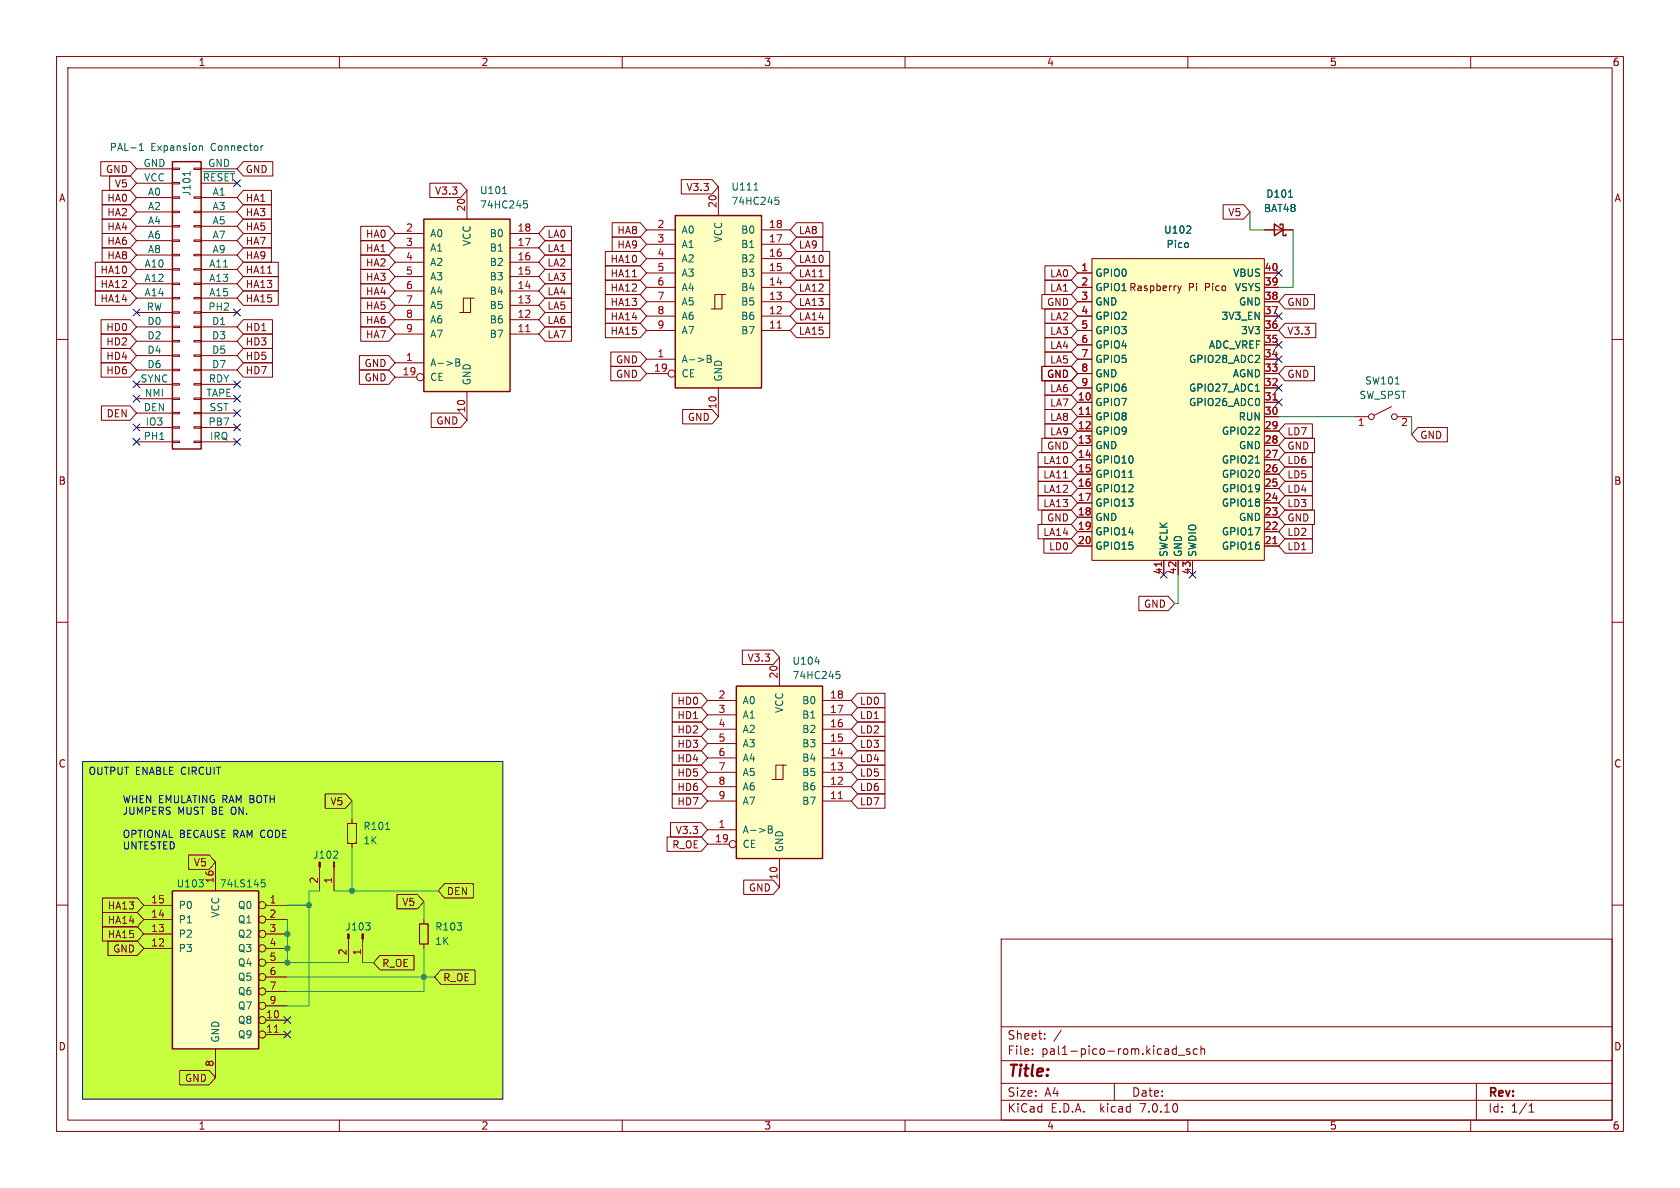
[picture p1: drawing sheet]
<svg xmlns="http://www.w3.org/2000/svg" width="297mm" height="210mm" viewBox="0 0 297 210" stroke-linecap="round" stroke-linejoin="round" font-family="sans-serif">
<g fill="none" stroke="#840000" stroke-width=".18">
<path d="M10 10h277v190h-277zM12 12h273v186h-273zM60 10v2M110 10v2M160 10v2M210 10v2M260 10v2M17.8 28.6h5.2l1.1 1.2-1.1 1.3h-5.2zM18.1 36.2h4.9l1.1 1.3-1.1 1.2h-4.9zM18.1 33.7h4.9l1.1 1.2-1.1 1.3h-4.9zM18.1 38.7h4.9l1.1 1.3-1.1 1.3h-4.9zM19.4 31.1h3.6l1.1 1.3-1.1 1.3h-3.6z"/>
<path d="M24.1 29.8h6.4M24.1 32.4h6.4M24.1 34.9h6.4M24.1 37.5h6.4M30.5 39.9h1.2v.2h-1.2zM30.5 37.3h1.2v.3h-1.2zM30.5 34.8h1.2v.3h-1.2zM30.5 32.3h1.2v.2h-1.2zM30.5 29.7h1.2v.3h-1.2zM34.3 39.9h1.3v.2h-1.3zM34.3 37.3h1.3v.3h-1.3zM34.3 34.8h1.3v.3h-1.3z"/>
<path d="M34.3 29.7h1.3v.3h-1.3zM35.6 29.8h6.3M35.6 32.4h6.3M35.6 34.9h6.3M35.6 37.5h6.3M43 38.7h5v2.6h-5l-1.1-1.3zM43 36.2h5v2.5h-5l-1.1-1.2zM43 33.7h5v2.5h-5l-1.1-1.3zM43 28.6h5.2v2.5h-5.2l-1.1-1.3zM76 32.4h5.4l1.1 1.3-1.1 1.2h-5.4zM82.5 33.7v5M108.2 39.4h5l1.1 1.2-1.1 1.3h-5z"/>
<path d="M120.4 31.7h5.5l1.1 1.3-1.1 1.3h-5.5zM127 33v5.1M140.8 39.4h4.7v2.5h-4.7l-1.1-1.3zM216.2 36.2h3.7l1.1 1.3-1.1 1.2h-3.7zM10 60h2M16.8 51.4h6.2l1.1 1.3-1.1 1.3h-6.2zM16.8 46.4h6.2l1.1 1.2-1.1 1.3h-6.2zM16.8 48.9h6.2l1.1 1.3-1.1 1.2h-6.2zM17.9 56.5h5.1l1.1 1.3-1.1 1.3h-5.1zM17.9 59.1h5.1l1.1 1.2-1.1 1.3h-5.1zM18.1 43.8h4.9l1.1 1.3-1.1 1.3h-4.9zM18.1 41.3h4.9l1.1 1.2-1.1 1.3h-4.9z"/>
<path d="M24.1 40h6.4M24.1 42.5h6.4M24.1 45.1h6.4M24.1 47.6h6.4M24.1 50.2h6.4M24.1 52.7h6.4M24.1 55.2h6.4M24.1 57.8h6.4M30.5 57.7h1.2v.2h-1.2zM30.5 55.1h1.2v.3h-1.2zM30.5 52.6h1.2v.2h-1.2zM30.5 50h1.2v.3h-1.2z"/>
<path d="M30.5 47.5h1.2v.3h-1.2zM30.5 45h1.2v.2h-1.2zM30.5 42.4h1.2v.3h-1.2zM34.3 57.7h1.3v.2h-1.3zM34.3 55.1h1.3v.3h-1.3zM34.3 52.6h1.3v.2h-1.3zM34.3 50h1.3v.3h-1.3zM34.3 47.5h1.3v.3h-1.3zM34.3 45h1.3v.2h-1.3zM34.3 42.4h1.3v.3h-1.3zM35.6 40h6.3M35.6 42.5h6.3"/>
<path d="M35.6 45.1h6.3M35.6 47.6h6.3M35.6 50.2h6.3M35.6 52.7h6.3M35.6 55.2h6.3M35.6 57.8h6.3M43 51.4h6.2v2.6h-6.2l-1.1-1.3zM43 46.4h6.2v2.5h-6.2l-1.1-1.3zM43 43.8h5v2.6h-5l-1.1-1.3zM43 41.3h5v2.5h-5l-1.1-1.3zM43 48.9h6.2v2.5h-6.2l-1.1-1.2zM43 56.5h5.2v2.6h-5.2l-1.1-1.3z"/>
<path d="M43 59.1h5.2v2.5h-5.2l-1.1-1.3zM47.3 48.3h.7M63.8 57.8h4.9l1.1 1.3-1.1 1.2h-4.9zM63.8 52.7h4.9l1.1 1.3-1.1 1.2h-4.9zM63.8 45.1h4.9l1.1 1.3-1.1 1.2h-4.9zM63.8 47.6h4.9l1.1 1.3-1.1 1.3h-4.9zM63.8 50.2h4.9l1.1 1.2-1.1 1.3h-4.9zM63.8 55.2h4.9l1.1 1.3-1.1 1.3h-4.9zM63.8 42.5h4.9l1.1 1.3-1.1 1.3h-4.9zM63.8 40h4.9l1.1 1.3-1.1 1.2h-4.9zM69.8 59.1h5.1M69.8 56.5h5.1"/>
<path d="M69.8 54h5.1M69.8 51.4h5.1M69.8 48.9h5.1M69.8 46.4h5.1M69.8 43.8h5.1M69.8 41.3h5.1M83.2 52.7h-1.3v2.5M83.8 52.7h-.6v2.5h-1.9M90.2 59.1h5M90.2 56.5h5M90.2 54h5M90.2 51.4h5"/>
<path d="M90.2 48.9h5M90.2 46.4h5M90.2 43.8h5M90.2 41.3h5M96.4 47.6h4.6v2.6h-4.6l-1.2-1.3zM96.4 40h4.6v2.5h-4.6l-1.2-1.2zM96.4 52.7h4.6v2.5h-4.6l-1.2-1.2zM96.4 50.2h4.6v2.5h-4.6l-1.2-1.3zM96.4 42.5h4.6v2.6h-4.6l-1.2-1.3zM96.4 55.2h4.6v2.6h-4.6l-1.2-1.3zM96.4 45.1h4.6v2.5h-4.6l-1.2-1.2zM96.4 57.8h4.6v2.5h-4.6l-1.2-1.2z"/>
<path d="M107 54.6h6.2l1.1 1.3-1.1 1.3h-6.2zM107 52.1h6.2l1.1 1.2-1.1 1.3h-6.2zM107 57.1h6.2l1.1 1.3-1.1 1.3h-6.2zM107 47h6.2l1.1 1.3-1.1 1.2h-6.2zM107 44.4h6.2l1.1 1.3-1.1 1.3h-6.2zM107 49.5h6.2l1.1 1.3-1.1 1.3h-6.2zM108.2 41.9h5l1.1 1.3-1.1 1.3h-5zM111.8 48.9h.7M114.3 40.6h5.1M114.3 48.3h5.1M114.3 50.8h5.1M114.3 53.3h5.1"/>
<path d="M114.3 58.4h5.1M114.3 55.9h5.1M114.3 45.7h5.1M114.3 43.2h5.1M127.6 52.1h-1.2v2.5M128.3 52.1h-.7v2.5h-1.9M134.6 40.6h5.1M134.6 48.3h5.1M134.6 50.8h5.1M134.6 53.3h5.1M134.6 58.4h5.1M134.6 55.9h5.1"/>
<path d="M134.6 45.7h5.1M134.6 43.2h5.1M140.8 41.9h4.7v2.6h-4.7l-1.1-1.3zM140.8 44.4h5.9v2.6h-5.9l-1.1-1.3zM140.8 54.6h5.9v2.6h-5.9l-1.1-1.3zM140.8 52.1h5.9v2.5h-5.9l-1.1-1.3zM140.8 47h5.9v2.5h-5.9l-1.1-1.2zM140.8 49.5h5.9v2.6h-5.9l-1.1-1.3zM140.8 57.1h5.9v2.6h-5.9l-1.1-1.3zM184.2 52.1h5.2l1.1 1.2-1.1 1.3h-5.2zM184.7 47h4.7l1.1 1.3-1.1 1.2h-4.7zM184.7 57.1h4.7l1.1 1.3-1.1 1.3h-4.7z"/>
<path d="M184.7 54.6h4.7l1.1 1.3-1.1 1.3h-4.7zM184.7 59.7h4.7l1.1 1.3-1.1 1.2h-4.7zM184.7 49.5h4.7l1.1 1.3-1.1 1.3h-4.7zM190.5 48.3h2.5M190.5 50.8h2.5M190.5 53.3h2.5M190.5 58.4h2.5M190.5 55.9h2.5M193 45.7h30.5v53.4h-30.5zM208.2 50.5l.3 .9M208.5 51.4l-.3 .4M208.8 50.5l-.3 .9"/>
<path d="M223.5 40.6h5.1M223.5 48.3h2.6M223.5 50.8h2.6M223.5 53.3h2.6M223.5 58.4h2.6M223.5 55.9h2.6M227.2 52.1h5.2v2.5h-5.2l-1.1-1.3zM227.2 57.1h5.4v2.6h-5.4l-1.1-1.3zM285 60h2M17.9 61.6h5.1l1.1 1.3-1.1 1.2h-5.1zM17.9 64.1h5.1l1.1 1.3-1.1 1.3h-5.1zM17.9 71.8h5.1l1.1 1.2-1.1 1.3h-5.1z"/>
<path d="M24.1 60.3h6.4M24.1 62.9h6.4M24.1 65.4h6.4M24.1 67.9h6.4M24.1 70.5h6.4M24.1 73h6.4M24.1 75.6h6.4M24.1 78.1h6.4M30.5 78h1.2v.2h-1.2zM30.5 75.4h1.2v.3h-1.2zM30.5 72.9h1.2v.3h-1.2zM30.5 70.4h1.2v.2h-1.2z"/>
<path d="M30.5 67.8h1.2v.3h-1.2zM30.5 65.3h1.2v.2h-1.2zM30.5 62.7h1.2v.3h-1.2zM30.5 60.2h1.2v.3h-1.2zM34.3 67.8h1.3v.3h-1.3zM34.3 78h1.3v.2h-1.3zM34.3 75.4h1.3v.3h-1.3zM34.3 72.9h1.3v.3h-1.3zM34.3 70.4h1.3v.2h-1.3zM34.3 65.3h1.3v.2h-1.3zM34.3 62.7h1.3v.3h-1.3zM34.3 60.2h1.3v.3h-1.3z"/>
<path d="M35.6 60.3h6.3M35.6 62.9h6.3M35.6 65.4h6.3M35.6 67.9h6.3M35.6 70.5h6.3M35.6 73h6.3M35.6 75.6h6.3M35.6 78.1h6.3M43 64.1h5.2v2.6h-5.2l-1.1-1.3zM43 61.6h5.2v2.5h-5.2l-1.1-1.2zM63.5 62.9h5.2l1.1 1.2-1.1 1.3h-5.2zM63.5 65.4h5.2l1.1 1.3-1.1 1.2h-5.2z"/>
<path d="M69.8 64.1h5.1M69.8 66.7h3.9M76.2 73h5.2l1.1 1.3-1.1 1.3h-5.2zM82.5 69.2v5.1M108 62.2h5.2l1.1 1.3-1.1 1.3h-5.2zM108 64.8h5.2l1.1 1.2-1.1 1.3h-5.2zM114.3 66h3.8M114.3 63.5h5.1M120.7 72.4h5.2l1.1 1.3-1.1 1.2h-5.2zM127 68.6v5.1M184.2 77.5h5.2l1.1 1.2-1.1 1.3h-5.2zM184.2 64.8h5.2l1.1 1.2-1.1 1.3h-5.2z"/>
<path d="M184.7 74.9h4.7l1.1 1.3-1.1 1.3h-4.7zM184.7 62.2h4.7l1.1 1.3-1.1 1.3h-4.7zM184.7 72.4h4.7l1.1 1.3-1.1 1.2h-4.7zM184.7 67.3h4.7l1.1 1.3-1.1 1.3h-4.7zM184.7 69.8h4.7l1.1 1.3-1.1 1.3h-4.7zM190.5 71.1h2.5M190.5 73.7h2.5M190.5 76.2h2.5M190.5 78.7h2.5M190.5 68.6h2.5M190.5 66h2.5M190.5 63.5h2.5"/>
<path d="M190.5 61h2.5M223.5 71.1h2.6M223.5 73.7h2.6M223.5 76.2h2.6M223.5 78.7h2.6M223.5 68.6h2.6M223.5 66h2.6M223.5 63.5h2.6M223.5 61h2.6M227.2 77.5h5.2v2.5h-5.2l-1.1-1.3zM227.2 64.8h5.2v2.5h-5.2l-1.1-1.3zM227.2 74.9h4.8v2.6h-4.8l-1.1-1.3z"/>
<path d="M239.4 73.7h2.5M246 71.9l-3 1.5M247 73.7h2.6M250.7 75.6h5.2v2.5h-5.2l-1.1-1.3zM183.5 82.5h5.9l1.1 1.3-1.1 1.3h-5.9zM183.5 87.6h5.9l1.1 1.3-1.1 1.3h-5.9zM183.5 92.7h5.9l1.1 1.3-1.1 1.3h-5.9zM183.5 85.1h5.9l1.1 1.3-1.1 1.2h-5.9zM183.5 80h5.9l1.1 1.3-1.1 1.3h-5.9zM184.2 90.2h5.2l1.1 1.2-1.1 1.3h-5.2zM184.5 95.2h4.9l1.1 1.3-1.1 1.3h-4.9zM190.5 81.3h2.5"/>
<path d="M190.5 83.8h2.5M190.5 86.4h2.5M190.5 88.9h2.5M190.5 91.4h2.5M190.5 94h2.5M190.5 96.5h2.5M205.7 99.1v2.5M208.3 99.1v2.5M210.8 99.1v2.5M223.5 81.3h2.6M223.5 83.8h2.6M223.5 86.4h2.6"/>
<path d="M223.5 88.9h2.6M223.5 91.4h2.6M223.5 94h2.6M223.5 96.5h2.6M227.2 80h4.8v2.6h-4.8l-1.1-1.3zM227.2 87.6h4.8v2.6h-4.8l-1.1-1.3zM227.2 82.5h4.8v2.6h-4.8l-1.1-1.3zM227.2 90.2h5.2v2.5h-5.2l-1.1-1.3zM227.2 95.2h4.8v2.6h-4.8l-1.1-1.3zM227.2 92.7h4.8v2.6h-4.8l-1.1-1.3zM227.2 85.1h4.8v2.5h-4.8l-1.1-1.2zM10 110h2"/>
<path d="M131.2 114.9h5.5l1.1 1.3-1.1 1.3h-5.5zM137.8 116.2v5.1M201.3 105.4h5.2l1.1 1.3-1.1 1.3h-5.2zM285 110h2M118.8 137.8h5.2l1.1 1.3-1.1 1.2h-5.2zM118.8 135.3h5.2l1.1 1.2-1.1 1.3h-5.2zM118.8 132.7h5.2l1.1 1.3-1.1 1.3h-5.2zM118.8 130.2h5.2l1.1 1.2-1.1 1.3h-5.2zM118.8 125.1h5.2l1.1 1.3-1.1 1.2h-5.2zM118.8 122.6h5.2l1.1 1.2-1.1 1.3h-5.2zM118.8 127.6h5.2l1.1 1.3-1.1 1.3h-5.2zM125.1 139.1h5.1"/>
<path d="M125.1 136.5h5.1M125.1 134h5.1M125.1 131.4h5.1M125.1 128.9h5.1M125.1 126.4h5.1M125.1 123.8h5.1M138.4 135.3h-1.2v2.5M139.1 135.3h-.7v2.5h-1.9M145.4 139.1h5.1M145.4 136.5h5.1M145.4 134h5.1M145.4 131.4h5.1"/>
<path d="M145.4 128.9h5.1M145.4 126.4h5.1M145.4 123.8h5.1M151.6 127.6h4.8v2.6h-4.8l-1.1-1.3zM151.6 137.8h4.8v2.5h-4.8l-1.1-1.2zM151.6 135.3h4.8v2.5h-4.8l-1.1-1.3zM151.6 132.7h4.8v2.6h-4.8l-1.1-1.3zM151.6 130.2h4.8v2.5h-4.8l-1.1-1.3zM151.6 125.1h4.8v2.5h-4.8l-1.1-1.2zM151.6 122.6h4.8v2.5h-4.8l-1.1-1.3zM10 160h2M18.1 158.7h6.2l1.1 1.3-1.1 1.3h-6.2z"/>
<path d="M33.4 151.1h3.6l1.1 1.3-1.1 1.3h-3.6zM38.1 152.4v5.1M56.5 153.3v4.2M57.5 140.3h3.6l1.1 1.3-1.1 1.3h-3.6zM59.1 153.3v4.2M62.2 144.8v.7M62.2 149.1v.8M70.2 158.1h3.6l1.1 1.3-1.1 1.3h-3.6zM78.6 156.2h5.1v2.6h-5.1l-1.1-1.3zM117.9 148h6.1l1.1 1.2-1.1 1.3h-6.1zM118.5 145.4h5.5l1.1 1.3-1.1 1.3h-5.5zM118.8 140.3h5.2l1.1 1.3-1.1 1.3h-5.2z"/>
<path d="M125.1 146.7h5.1M125.1 141.6h5.1M125.1 149.2h3.8M131.5 155.6h5.2l1.1 1.2-1.1 1.3h-5.2zM137.8 151.8v5M145.4 141.6h5.1M151.6 140.3h4.8v2.6h-4.8l-1.1-1.3zM285 160h2M18.1 163.8h6.2l1.1 1.3-1.1 1.3h-6.2zM18.1 161.3h6.2l1.1 1.3-1.1 1.2h-6.2zM19.1 166.4h5.2l1.1 1.2-1.1 1.3h-5.2zM25.4 160h5.1"/>
<path d="M25.4 167.6h5.1M25.4 165.1h5.1M25.4 162.6h5.1M47 160h3.8M47 167.6h3.8M47 165.1h3.8M47 162.6h3.8M47 170.2h3.8M47 172.7h3.8M47 175.3h3.8M47 177.8h3.8M61.6 166v4.2"/>
<path d="M64.1 166v4.2M67.2 168.9h6v2.6h-6l-1.2-1.3zM74.9 162.6v.7M74.9 166.9v.7M77.9 171.4h6.1v2.6h-6.1l-1.1-1.3zM177 166h108v32h-108zM31.8 189.2h5.2l1.1 1.3-1.1 1.3h-5.2zM38.1 185.4v5.1M47 180.3h3.8M47 182.9h3.8M60 198v2M110 198v2"/>
<path d="M160 198v2M177 194.5h108M177 191.5h108M177 187.5h108M177 181.5h108M182.5 186.3v.1M182.5 185.5v.1M184.7 183.6v.1M184.7 182.8v.1M187.6 182.1l-1.3 2M197 191.5v3M207.3 186.3l.2 .1 .5-.1"/>
<path d="M208 184.9v1.5M208 185.5l-.5-.1-.2 .1M208.3 186.5h1.2M210 198v2M210.3 185.5l-.3-.1-.3 .2 .1 .2 .5 .2v.3h-.6M211.7 185.5l-.5-.1-.2 .3v.4l.1 .2h.6M212.3 185.5l.2-.1 .4 .1 .1 .9M212.3 184.9v1.5M260 198v2M261 191.5v6.5M270.3 196.6h.9M270.3 195.5l.4-.4v1.5"/>
<circle cx="74.3" cy="66.7" r=".63"/>
<circle cx="118.7" cy="66" r=".63"/>
<circle cx="242.4" cy="73.7" r=".51"/>
<circle cx="246.5" cy="73.7" r=".51"/>
<circle cx="129.5" cy="149.2" r=".63"/>
<circle cx="46.4" cy="175.3" r=".63"/>
<circle cx="46.4" cy="162.6" r=".63"/>
<circle cx="46.4" cy="160" r=".63"/>
<circle cx="46.4" cy="170.2" r=".63"/>
<circle cx="46.4" cy="177.8" r=".63"/>
<circle cx="46.4" cy="165.1" r=".63"/>
<circle cx="46.4" cy="167.6" r=".63"/>
<circle cx="46.4" cy="172.7" r=".63"/>
<circle cx="46.4" cy="180.3" r=".63"/>
<circle cx="46.4" cy="182.9" r=".63"/>
</g>
<path d="M14.6 134.6h74.3v59.7h-74.3z" fill="#c5ff3e" stroke="#c5ff3e" stroke-width=".18"/>
<path d="M30.5 28.6h5.1v50.8h-5.1zM74.9 38.7h15.3v30.5h-15.3zM119.4 38.1h15.2v30.5h-15.2zM225.3 39.6l1.5 1-1.5 1.1zM226.3 39.9v-.3h.5v2.1h.5v-.3M130.2 121.3h15.2v30.5h-15.2zM30.5 157.5h15.2v27.9h-15.2z" fill="none" stroke="#840000" stroke-width=".25"/>
<g fill="none" stroke="#006464" stroke-width=".18">
<path d="M24.6 26.6h.7M24.6 25.7l.4-.4v1.3M33.6 30.3v.8M35.3 25.8h.4l.1 .8M36 30.3h5.5M46.5 25.8l-.4 .2M88.8 34.2h.8M92.6 35.5h.6M92.7 36h.3l.3 .2-.1 .5-.5 .1M133.3 33.6h.7M137 34.9h.7M137.2 35.4h.3l.2 .2v.4l-.5 .1"/>
<path d="M227.8 34.9h.7M209.7 41.2h.8M210.5 40.1v.4M80.6 63.4h.4l.2 .3-.2 .3 .2 .2 .1 .3-.2 .2h-.5zM80.6 64h.4M125 62.8h.5l.2 .3-.2 .3 .2 .1 .1 .3-.3 .3h-.5zM125 63.4h.5M221.9 69.2h.8M246.7 67.9h.7M199.6 84.4h.7M221.9 81.9h.8M144.1 117h.8"/>
<path d="M147.8 118.7h.6M148 119.2h.3l.2 .2-.1 .4-.4 .2M35.2 155.5h.7l-.4 .5M35.9 156.1v.6M46.2 155.5h.6M46.3 156h.3l.3 .2-.1 .5-.5 .1M59.6 150.5l.1 .2-.1 .3-.7 .7h.8M68.2 146.6h.7M135.8 146h.5l.2 .2-.2 .4 .2 .1 .1 .3-.3 .3h-.5zM135.8 146.6h.5M64.6 163.1h.8l-.4 .5M65.3 163.7l.1 .2-.1 .4"/>
</g>
<path d="M61.5 145.5h1.5v3.6h-1.5zM74.2 163.3h1.5v3.6h-1.5z" fill="none" stroke="#840000" stroke-width=".2"/>
<g fill="#ffffc2" stroke="#ffffc2" stroke-width=".18">
<path d="M130.2 121.3h15.2v30.5h-15.2z"/>
<path d="M193 45.7h30.5v53.4h-30.5z"/>
<path d="M119.4 38.1h15.2v30.5h-15.2z"/>
<path d="M30.5 157.5h15.2v27.9h-15.2z"/>
<path d="M74.9 38.7h15.3v30.5h-15.3z"/>
</g>
<path d="M93 58.6h.7M137.4 58h.7M192 73.2h.7M225 70.7h.8M205.3 99.4v.7M225 96.1h.8M148.2 141.2h.7M48.5 182.5h.7" fill="none" stroke="#a90000" stroke-width=".18"/>
<g fill="#840000" stroke="#840000" stroke-width=".18">
<path d="M61.5 165.1h.2v.9h-.2z"/>
<path d="M64 165.1h.3v.9h-.3z"/>
<path d="M56.4 152.4h.2v.9h-.2z"/>
<path d="M58.9 152.4h.3v.9h-.3z"/>
</g>
<path d="M14.6 134.6h74.3v59.7h-74.3z" fill="none" stroke="#0000c2" stroke-width=".18"/>
<g fill="none" stroke="#009600" stroke-width=".18">
<path d="M221 37.5v3.1h2.5M228.6 40.6v10.2h-2.5M226.1 73.7h13.3M249.6 73.7v3.1M208.3 101.6v5.1h-.7M56.5 157.5h-1.9v20.3h-3.8M59.1 157.5h18.4M62.2 141.6v3.2M62.2 149.9v7.6M74.9 159.4v3.2M50.8 162.6v7.6h10.8M50.8 172.7h26"/>
<path d="M50.8 160h3.8M64.1 170.2h1.9M74.9 167.6v7.7h-24.1"/>
</g>
<g fill="none" stroke="#000084" stroke-width=".18">
<path d="M23.5 54.6l1.2 1.3M24.7 54.6l-1.2 1.3M41.3 54.6l1.2 1.3M42.5 54.6l-1.2 1.3M225.5 55.3l1.2 1.2M225.5 47.7l1.2 1.2M226.7 55.3l-1.2 1.2M226.7 47.7l-1.2 1.2M23.5 75l1.2 1.2M23.5 69.9l1.2 1.2M23.5 77.5l1.2 1.2M23.5 67.3l1.2 1.3"/>
<path d="M24.7 75l-1.2 1.2M24.7 69.9l-1.2 1.2M24.7 77.5l-1.2 1.2M24.7 67.3l-1.2 1.3M41.3 67.3l1.2 1.3M41.3 72.4l1.2 1.2M41.3 75l1.2 1.2M41.3 77.5l1.2 1.2M41.3 69.9l1.2 1.2M42.5 67.3l-1.2 1.3M42.5 72.4l-1.2 1.2M42.5 75l-1.2 1.2"/>
<path d="M42.5 77.5l-1.2 1.2M42.5 69.9l-1.2 1.2M225.5 70.5l1.2 1.2M225.5 68l1.2 1.2M225.5 62.9l1.2 1.2M225.5 60.4l1.2 1.2M226.7 70.5l-1.2 1.2M226.7 68l-1.2 1.2M226.7 62.9l-1.2 1.2M226.7 60.4l-1.2 1.2M205.1 101l1.2 1.2M206.3 101l-1.2 1.2"/>
<path d="M210.2 101l1.2 1.2M211.4 101l-1.2 1.2M50.2 179.7l1.2 1.2M51.4 179.7l-1.2 1.2M50.2 182.3l1.2 1.2M51.4 182.3l-1.2 1.2"/>
</g>
<g fill="#009600" stroke="#009600" stroke-width=".18">
<circle cx="74.9" cy="172.7" r=".46"/>
<circle cx="62.2" cy="157.5" r=".46"/>
<circle cx="50.8" cy="167.6" r=".46"/>
<circle cx="50.8" cy="170.2" r=".46"/>
<circle cx="50.8" cy="165.1" r=".46"/>
<circle cx="54.6" cy="160" r=".46"/>
</g>
<text font-size="2.8" fill="#840000" x="178" y="190.9">Title:</text>
<g font-size="2.1" fill="#840000">
<text x="178" y="184">Sheet:</text>
<text x="178" y="186.7">File:</text>
<text x="184.1" y="186.7">pal1-pico-rom.kicad_sch</text>
<text x="178" y="196.9">KiCad</text>
<text x="178" y="194.1">Size:</text>
<text x="184.7" y="194.1">A4</text>
<text x="185.7" y="196.9">E.D.A.</text>
<text x="194.6" y="196.9">kicad</text>
<text x="200" y="194.1">Date:</text>
<text x="201.8" y="196.9">7.0.10</text>
<text x="263" y="194.3">Rev:</text>
<text x="263" y="196.9">Id:</text>
<text x="267.1" y="196.9">1/1</text>
</g>
<g font-size="1.8" fill="#840000">
<text x="35" y="11.9">1</text>
<text x="85" y="11.9">2</text>
<text x="135" y="11.9">3</text>
<text x="185" y="11.9">4</text>
<text x="235" y="11.9">5</text>
<text x="285" y="11.9">6</text>
<text x="10.3" y="35.9">A</text>
<text x="18.6" y="30.8">GND</text>
<text x="18.9" y="35.9">HA0</text>
<text x="20.2" y="33.3">V5</text>
<text x="43.3" y="35.9">HA1</text>
<text x="43.3" y="30.8">GND</text>
<text x="76.8" y="34.6">V3.3</text>
<text x="121.3" y="34">V3.3</text>
<text x="285.3" y="35.9">A</text>
<text x="18.9" y="38.4">HA2</text>
<text x="18.9" y="41">HA4</text>
<text x="43.3" y="41">HA5</text>
<text x="43.3" y="38.4">HA3</text>
<text x="109" y="41.6">HA8</text>
<text x="141.1" y="41.6">LA8</text>
<text x="217" y="38.4">V5</text>
<text x="18.9" y="46">HA8</text>
<text x="18.9" y="43.5">HA6</text>
<text x="43.3" y="46">HA9</text>
<text x="43.3" y="43.5">HA7</text>
<text x="64.6" y="47.3">HA2</text>
<text x="64.6" y="44.8">HA1</text>
<text x="64.6" y="42.2">HA0</text>
<text x="96.7" y="42.2">LA0</text>
<text x="96.7" y="44.8">LA1</text>
<text x="96.7" y="47.3">LA2</text>
<text x="107.8" y="46.7">HA10</text>
<text x="109" y="44.1">HA9</text>
<text x="141.1" y="44.1">LA9</text>
<text x="141.1" y="46.7">LA10</text>
<text x="17.7" y="53.7">HA14</text>
<text x="17.7" y="48.6">HA10</text>
<text x="17.7" y="51.1">HA12</text>
<text x="43.3" y="53.7">HA15</text>
<text x="43.3" y="48.6">HA11</text>
<text x="43.3" y="51.1">HA13</text>
<text x="64.6" y="49.8">HA3</text>
<text x="64.6" y="52.4">HA4</text>
<text x="96.7" y="49.8">LA3</text>
<text x="96.7" y="52.4">LA4</text>
<text x="107.8" y="49.2">HA11</text>
<text x="107.8" y="51.8">HA12</text>
<text x="141.1" y="49.2">LA11</text>
<text x="141.1" y="51.8">LA12</text>
<text x="185.5" y="49.2">LA0</text>
<text x="185.5" y="51.8">LA1</text>
<text x="193.5" y="51.7">GPIO1 Raspberry</text>
<text x="210.1" y="51.7">Pi</text>
<text x="213.1" y="51.7">Pico</text>
<text x="18.7" y="58.7">HD0</text>
<text x="43.3" y="58.7">HD1</text>
<text x="64.6" y="54.9">HA5</text>
<text x="64.6" y="57.5">HA6</text>
<text x="96.7" y="54.9">LA5</text>
<text x="96.7" y="57.5">LA6</text>
<text x="107.8" y="56.8">HA14</text>
<text x="107.8" y="54.3">HA13</text>
<text x="107.8" y="59.4">HA15</text>
<text x="141.1" y="56.8">LA14</text>
<text x="141.1" y="54.3">LA13</text>
<text x="141.1" y="59.4">LA15</text>
<text x="185" y="54.3">GND</text>
<text x="185.5" y="59.4">LA3</text>
<text x="185.5" y="56.8">LA2</text>
<text x="227.5" y="54.3">GND</text>
<text x="227.5" y="59.4">V3.3</text>
<text x="18.7" y="63.8">HD4</text>
<text x="18.7" y="61.3">HD2</text>
<text x="43.3" y="63.8">HD5</text>
<text x="43.3" y="61.3">HD3</text>
<text x="64.3" y="65.1">GND</text>
<text x="64.6" y="60">HA7</text>
<text x="96.7" y="60">LA7</text>
<text x="108.8" y="64.5">GND</text>
<text x="185.5" y="61.9">LA4</text>
<text x="185.5" y="64.5">LA5</text>
<text x="18.7" y="66.4">HD6</text>
<text x="43.3" y="66.4">HD7</text>
<text x="64.3" y="67.6">GND</text>
<text x="108.8" y="67">GND</text>
<text x="185" y="67">GND</text>
<text x="185.5" y="69.5">LA6</text>
<text x="227.5" y="67">GND</text>
<text x="18.7" y="74">DEN</text>
<text x="77" y="75.2">GND</text>
<text x="121.5" y="74.6">GND</text>
<text x="185.5" y="77.2">LA9</text>
<text x="185.5" y="74.6">LA8</text>
<text x="185.5" y="72.1">LA7</text>
<text x="227.5" y="77.2">LD7</text>
<text x="251" y="77.8">GND</text>
<text x="184.3" y="82.2">LA10</text>
<text x="185" y="79.7">GND</text>
<text x="227.5" y="82.2">LD6</text>
<text x="227.5" y="79.7">GND</text>
<text x="10.3" y="85.9">B</text>
<text x="184.3" y="84.8">LA11</text>
<text x="184.3" y="89.9">LA13</text>
<text x="184.3" y="87.3">LA12</text>
<text x="227.5" y="89.9">LD3</text>
<text x="227.5" y="84.8">LD5</text>
<text x="227.5" y="87.3">LD4</text>
<text x="285.3" y="85.9">B</text>
<text x="184.3" y="94.9">LA14</text>
<text x="185" y="92.4">GND</text>
<text x="227.5" y="92.4">GND</text>
<text x="227.5" y="94.9">LD2</text>
<text x="185.4" y="97.5">LD0</text>
<text x="227.5" y="97.5">LD1</text>
<text x="202.1" y="107.6">GND</text>
<text x="132.1" y="117.2">V3.3</text>
<text x="119.7" y="124.8">HD0</text>
<text x="151.9" y="124.8">LD0</text>
<text x="119.7" y="127.3">HD1</text>
<text x="119.7" y="129.9">HD2</text>
<text x="151.9" y="129.9">LD2</text>
<text x="151.9" y="127.3">LD1</text>
<text x="10.3" y="135.9">C</text>
<text x="119.7" y="137.5">HD5</text>
<text x="119.7" y="134.9">HD4</text>
<text x="119.7" y="132.4">HD3</text>
<text x="151.9" y="137.5">LD5</text>
<text x="151.9" y="134.9">LD4</text>
<text x="151.9" y="132.4">LD3</text>
<text x="285.3" y="135.9">C</text>
<text x="58.3" y="142.6">V5</text>
<text x="119.7" y="142.6">HD7</text>
<text x="119.7" y="140">HD6</text>
<text x="151.9" y="140">LD6</text>
<text x="151.9" y="142.6">LD7</text>
<text x="119.4" y="147.6">V3.3</text>
<text x="34.2" y="153.4">V5</text>
<text x="118.7" y="150.2">R_OE</text>
<text x="18.9" y="161">HA13</text>
<text x="71" y="160.3">V5</text>
<text x="78.9" y="158.4">DEN</text>
<text x="132.3" y="157.8">GND</text>
<text x="18.9" y="166.1">HA15</text>
<text x="18.9" y="163.5">HA14</text>
<text x="19.9" y="168.6">GND</text>
<text x="67.5" y="171.1">R_OE</text>
<text x="78.3" y="173.7">R_OE</text>
<text x="10.3" y="185.9">D</text>
<text x="285.3" y="185.9">D</text>
<text x="32.6" y="191.5">GND</text>
<text x="35" y="199.9">1</text>
<text x="85" y="199.9">2</text>
<text x="135" y="199.9">3</text>
<text x="185" y="199.9">4</text>
<text x="235" y="199.9">5</text>
<text x="285" y="199.9">6</text>
</g>
<g font-size="1.8" fill="#006464">
<text x="19.3" y="26.9">PAL-1</text>
<text x="25.3" y="29.6">GND</text>
<text x="26.7" y="26.9">Expansion</text>
<text x="36.7" y="29.6">GND</text>
<text x="37.4" y="26.9">Connector</text>
<text x="25.4" y="32.1">VCC</text>
<text x="26.1" y="34.7">A0</text>
<text x="33.9" y="34.8" transform="rotate(-90 33.9 34.8)">J101</text>
<text x="37.5" y="34.7">A1</text>
<text x="84.8" y="34.5">U101</text>
<text x="129.2" y="33.9">U111</text>
<text x="223.8" y="35.2">D101</text>
<text x="26.1" y="37.2">A2</text>
<text x="26.1" y="39.8">A4</text>
<text x="37.5" y="39.8">A5</text>
<text x="37.5" y="37.2">A3</text>
<text x="84.8" y="37.1">74HC245</text>
<text x="120.4" y="41.5">A0</text>
<text x="129.2" y="36.4">74HC245</text>
<text x="130.9" y="41.5">B0</text>
<text x="205.7" y="41.5">U102</text>
<text x="223.3" y="37.7">BAT48</text>
<text x="25.4" y="47.4">A10</text>
<text x="26.1" y="42.3">A6</text>
<text x="26.1" y="44.8">A8</text>
<text x="36.9" y="47.4">A11</text>
<text x="37.5" y="42.3">A7</text>
<text x="37.5" y="44.8">A9</text>
<text x="75.9" y="42.1">A0</text>
<text x="75.9" y="44.7">A1</text>
<text x="75.9" y="47.2">A2</text>
<text x="83.4" y="43.6" transform="rotate(-90 83.4 43.6)">VCC</text>
<text x="86.5" y="47.2">B2</text>
<text x="86.5" y="44.7">B1</text>
<text x="86.5" y="42.1">B0</text>
<text x="120.4" y="44">A1</text>
<text x="120.4" y="46.6">A2</text>
<text x="127.9" y="42.9" transform="rotate(-90 127.9 42.9)">VCC</text>
<text x="130.9" y="46.6">B2</text>
<text x="130.9" y="44">B1</text>
<text x="206.1" y="44">Pico</text>
<text x="25.4" y="49.9">A12</text>
<text x="25.4" y="52.5">A14</text>
<text x="36.9" y="49.9">A13</text>
<text x="36.9" y="52.5">A15</text>
<text x="75.9" y="49.8">A3</text>
<text x="75.9" y="52.3">A4</text>
<text x="86.5" y="52.3">B4</text>
<text x="86.5" y="49.8">B3</text>
<text x="120.4" y="49.1">A3</text>
<text x="120.4" y="51.7">A4</text>
<text x="130.9" y="51.7">B4</text>
<text x="130.9" y="49.1">B3</text>
<text x="193.5" y="49.1">GPIO0</text>
<text x="193.5" y="51.7">GPIO1</text>
<text x="217.9" y="49.1">VBUS</text>
<text x="218.2" y="51.7">VSYS</text>
<text x="25.8" y="55">RW</text>
<text x="26" y="57.5">D0</text>
<text x="36.7" y="55">PH2</text>
<text x="37.4" y="57.5">D1</text>
<text x="75.9" y="54.8">A5</text>
<text x="75.9" y="57.4">A6</text>
<text x="75.9" y="59.9">A7</text>
<text x="86.5" y="59.9">B7</text>
<text x="86.5" y="57.4">B6</text>
<text x="86.5" y="54.8">B5</text>
<text x="120.4" y="54.2">A5</text>
<text x="120.4" y="56.7">A6</text>
<text x="120.4" y="59.3">A7</text>
<text x="130.9" y="59.3">B7</text>
<text x="130.9" y="56.7">B6</text>
<text x="130.9" y="54.2">B5</text>
<text x="193.5" y="54.2">GND</text>
<text x="193.5" y="56.7">GPIO2</text>
<text x="193.5" y="59.3">GPIO3</text>
<text x="215.9" y="56.7">3V3_EN</text>
<text x="218.9" y="54.2">GND</text>
<text x="219.3" y="59.3">3V3</text>
<text x="26" y="60.1">D2</text>
<text x="26" y="62.6">D4</text>
<text x="26" y="65.2">D6</text>
<text x="37.4" y="60.1">D3</text>
<text x="37.4" y="62.6">D5</text>
<text x="37.4" y="65.2">D7</text>
<text x="75.9" y="65">A-&gt;B</text>
<text x="120.4" y="64.4">A-&gt;B</text>
<text x="193.5" y="61.8">GPIO4</text>
<text x="193.5" y="64.4">GPIO5</text>
<text x="210.1" y="64.4">GPIO28_ADC2</text>
<text x="213.6" y="61.8">ADC_VREF</text>
<text x="24.8" y="67.7">SYNC</text>
<text x="25.5" y="70.2">NMI</text>
<text x="36.4" y="70.2">TAPE</text>
<text x="36.8" y="67.7">RDY</text>
<text x="75.9" y="67.5">CE</text>
<text x="83.4" y="68.2" transform="rotate(-90 83.4 68.2)">GND</text>
<text x="120.4" y="66.9">CE</text>
<text x="127.9" y="67.6" transform="rotate(-90 127.9 67.6)">GND</text>
<text x="193.5" y="72">GPIO7</text>
<text x="193.5" y="66.9">GND</text>
<text x="193.5" y="69.4">GPIO6</text>
<text x="210.1" y="72">GPIO26_ADC0</text>
<text x="210.1" y="69.4">GPIO27_ADC1</text>
<text x="217.8" y="66.9">AGND</text>
<text x="240.2" y="70.7">SW_SPST</text>
<text x="241.2" y="68.2">SW101</text>
<text x="25.3" y="77.9">PH1</text>
<text x="25.3" y="72.8">DEN</text>
<text x="25.6" y="75.3">IO3</text>
<text x="36.8" y="75.3">PB7</text>
<text x="36.9" y="72.8">SST</text>
<text x="37" y="77.9">IRQ</text>
<text x="193.5" y="74.5">GPIO8</text>
<text x="193.5" y="77.1">GPIO9</text>
<text x="215.9" y="77.1">GPIO22</text>
<text x="218.9" y="74.5">RUN</text>
<text x="193.5" y="79.6">GND</text>
<text x="193.5" y="82.1">GPIO10</text>
<text x="215.9" y="82.1">GPIO21</text>
<text x="218.9" y="79.6">GND</text>
<text x="193.5" y="84.7">GPIO11</text>
<text x="193.5" y="87.2">GPIO12</text>
<text x="193.5" y="89.8">GPIO13</text>
<text x="215.9" y="89.8">GPIO18</text>
<text x="215.9" y="87.2">GPIO19</text>
<text x="215.9" y="84.7">GPIO20</text>
<text x="193.5" y="92.3">GND</text>
<text x="193.5" y="94.8">GPIO14</text>
<text x="215.9" y="94.8">GPIO17</text>
<text x="218.9" y="92.3">GND</text>
<text x="193.5" y="97.4">GPIO15</text>
<text x="206.6" y="98.6" transform="rotate(-90 206.6 98.6)">SWCLK</text>
<text x="209.1" y="98.6" transform="rotate(-90 209.1 98.6)">GND</text>
<text x="211.7" y="98.6" transform="rotate(-90 211.7 98.6)">SWDIO</text>
<text x="215.9" y="97.4">GPIO16</text>
<text x="140" y="117.7">U104</text>
<text x="131.2" y="124.7">A0</text>
<text x="140" y="120.2">74HC245</text>
<text x="141.7" y="124.7">B0</text>
<text x="131.2" y="127.2">A1</text>
<text x="131.2" y="129.8">A2</text>
<text x="138.7" y="126.1" transform="rotate(-90 138.7 126.1)">VCC</text>
<text x="141.7" y="129.8">B2</text>
<text x="141.7" y="127.2">B1</text>
<text x="131.2" y="132.3">A3</text>
<text x="131.2" y="134.8">A4</text>
<text x="131.2" y="137.4">A5</text>
<text x="141.7" y="137.4">B5</text>
<text x="141.7" y="134.8">B4</text>
<text x="141.7" y="132.3">B3</text>
<text x="131.2" y="139.9">A6</text>
<text x="131.2" y="142.5">A7</text>
<text x="141.7" y="142.5">B7</text>
<text x="141.7" y="139.9">B6</text>
<text x="64.1" y="146.9">R101</text>
<text x="64.1" y="149.5">1K</text>
<text x="131.2" y="147.5">A-&gt;B</text>
<text x="55.3" y="152">J102</text>
<text x="131.2" y="150.1">CE</text>
<text x="138.7" y="150.7" transform="rotate(-90 138.7 150.7)">GND</text>
<text x="31.1" y="157.1">U103</text>
<text x="31.5" y="160.9">P0</text>
<text x="38.7" y="157.1">74LS145</text>
<text x="42" y="160.9">Q0</text>
<text x="31.5" y="166">P2</text>
<text x="31.5" y="163.4">P1</text>
<text x="39" y="162.3" transform="rotate(-90 39 162.3)">VCC</text>
<text x="42" y="163.4">Q1</text>
<text x="42" y="166">Q2</text>
<text x="61" y="164.7">J103</text>
<text x="76.8" y="164.7">R103</text>
<text x="76.8" y="167.2">1K</text>
<text x="31.5" y="168.5">P3</text>
<text x="42" y="168.5">Q3</text>
<text x="42" y="171">Q4</text>
<text x="42" y="173.6">Q5</text>
<text x="42" y="176.1">Q6</text>
<text x="42" y="178.7">Q7</text>
<text x="39" y="184.4" transform="rotate(-90 39 184.4)">GND</text>
<text x="42" y="181.2">Q8</text>
<text x="42" y="183.7">Q9</text>
</g>
<text font-size="1.8" fill="#000084" x="35.8" y="32.1">~{RESET}</text>
<g font-size="1.8" fill="#a90000">
<text x="71.7" y="41">2</text>
<text x="82.3" y="37.5" transform="rotate(-90 82.3 37.5)">20</text>
<text x="91.4" y="41">18</text>
<text x="116.1" y="40.4">2</text>
<text x="126.7" y="36.9" transform="rotate(-90 126.7 36.9)">20</text>
<text x="135.8" y="40.4">18</text>
<text x="71.7" y="43.6">3</text>
<text x="71.7" y="46.1">4</text>
<text x="91.4" y="46.1">16</text>
<text x="91.4" y="43.6">17</text>
<text x="116.1" y="42.9">3</text>
<text x="116.1" y="45.5">4</text>
<text x="135.8" y="45.5">16</text>
<text x="135.8" y="42.9">17</text>
<text x="71.7" y="48.6">5</text>
<text x="71.7" y="51.2">6</text>
<text x="71.7" y="53.7">7</text>
<text x="91.4" y="53.7">13</text>
<text x="91.4" y="51.2">14</text>
<text x="91.4" y="48.6">15</text>
<text x="116.1" y="48">5</text>
<text x="116.1" y="50.5">6</text>
<text x="116.1" y="53.1">7</text>
<text x="135.8" y="53.1">13</text>
<text x="135.8" y="50.5">14</text>
<text x="135.8" y="48">15</text>
<text x="191.1" y="48">1</text>
<text x="191.1" y="50.5">2</text>
<text x="191.1" y="53.1">3</text>
<text x="223.5" y="53.1">38</text>
<text x="223.5" y="50.5">39</text>
<text x="223.5" y="48">40</text>
<text x="71.7" y="56.3">8</text>
<text x="71.7" y="58.8">9</text>
<text x="91.4" y="58.8">11</text>
<text x="91.4" y="56.3">12</text>
<text x="116.1" y="55.6">8</text>
<text x="116.1" y="58.2">9</text>
<text x="135.8" y="58.2">11</text>
<text x="135.8" y="55.6">12</text>
<text x="191.1" y="55.6">4</text>
<text x="191.1" y="58.2">5</text>
<text x="223.5" y="58.2">36</text>
<text x="223.5" y="55.6">37</text>
<text x="71.7" y="63.9">1</text>
<text x="115.5" y="65.8">19</text>
<text x="116.1" y="63.2">1</text>
<text x="191.1" y="60.7">6</text>
<text x="191.1" y="63.2">7</text>
<text x="191.1" y="65.8">8</text>
<text x="223.5" y="65.8">33</text>
<text x="223.5" y="63.2">34</text>
<text x="223.5" y="60.7">35</text>
<text x="71.1" y="66.4">19</text>
<text x="190.5" y="70.9">10</text>
<text x="191.1" y="68.3">9</text>
<text x="223.5" y="70.9">31</text>
<text x="223.5" y="68.3">32</text>
<text x="82.3" y="73.1" transform="rotate(-90 82.3 73.1)">10</text>
<text x="126.7" y="72.4" transform="rotate(-90 126.7 72.4)">10</text>
<text x="190.5" y="73.4">11</text>
<text x="190.5" y="75.9">12</text>
<text x="223.5" y="75.9">29</text>
<text x="223.5" y="73.4">30</text>
<text x="240" y="75.6">1</text>
<text x="247.6" y="75.6">2</text>
<text x="190.5" y="78.5">13</text>
<text x="190.5" y="81">14</text>
<text x="190.5" y="83.6">15</text>
<text x="223.5" y="83.6">26</text>
<text x="223.5" y="81">27</text>
<text x="223.5" y="78.5">28</text>
<text x="190.5" y="86.1">16</text>
<text x="190.5" y="88.6">17</text>
<text x="223.5" y="88.6">24</text>
<text x="223.5" y="86.1">25</text>
<text x="190.5" y="91.2">18</text>
<text x="190.5" y="93.7">19</text>
<text x="223.5" y="93.7">22</text>
<text x="223.5" y="91.2">23</text>
<text x="190.5" y="96.3">20</text>
<text x="205.5" y="101.6" transform="rotate(-90 205.5 101.6)">41</text>
<text x="208" y="101.6" transform="rotate(-90 208 101.6)">42</text>
<text x="210.6" y="101.6" transform="rotate(-90 210.6 101.6)">43</text>
<text x="223.5" y="96.3">21</text>
<text x="126.9" y="123.6">2</text>
<text x="137.5" y="120.1" transform="rotate(-90 137.5 120.1)">20</text>
<text x="146.6" y="123.6">18</text>
<text x="126.9" y="126.1">3</text>
<text x="126.9" y="128.7">4</text>
<text x="126.9" y="131.2">5</text>
<text x="146.6" y="131.2">15</text>
<text x="146.6" y="128.7">16</text>
<text x="146.6" y="126.1">17</text>
<text x="126.9" y="133.7">6</text>
<text x="126.9" y="136.3">7</text>
<text x="146.6" y="136.3">13</text>
<text x="146.6" y="133.7">14</text>
<text x="126.9" y="138.8">8</text>
<text x="126.9" y="141.4">9</text>
<text x="146.6" y="141.4">11</text>
<text x="146.6" y="138.8">12</text>
<text x="126.3" y="149">19</text>
<text x="126.9" y="146.4">1</text>
<text x="137.5" y="155.6" transform="rotate(-90 137.5 155.6)">10</text>
<text x="26.6" y="159.8">15</text>
<text x="37.8" y="156.3" transform="rotate(-90 37.8 156.3)">16</text>
<text x="47.6" y="159.8">1</text>
<text x="56.3" y="156.3" transform="rotate(-90 56.3 156.3)">2</text>
<text x="58.8" y="156.3" transform="rotate(-90 58.8 156.3)">1</text>
<text x="26.6" y="167.4">12</text>
<text x="26.6" y="164.8">13</text>
<text x="26.6" y="162.3">14</text>
<text x="47.6" y="162.3">2</text>
<text x="47.6" y="164.8">3</text>
<text x="47.6" y="167.4">4</text>
<text x="47.6" y="169.9">5</text>
<text x="47.6" y="172.5">6</text>
<text x="61.3" y="169" transform="rotate(-90 61.3 169)">2</text>
<text x="63.9" y="169" transform="rotate(-90 63.9 169)">1</text>
<text x="47.6" y="175">7</text>
<text x="47.6" y="177.5">9</text>
<text x="46.9" y="180.1">10</text>
<text x="46.9" y="182.6">11</text>
<text x="37.8" y="188.7" transform="rotate(-90 37.8 188.7)">8</text>
</g>
<g font-size="1.8" fill="#0000c2">
<text x="15.6" y="137.3">OUTPUT ENABLE CIRCUIT</text>
<text x="21.6" y="142.1">WHEN EMULATING RAM BOTH</text>
<text x="21.6" y="144.1">JUMPERS</text>
<text x="21.6" y="148.2">OPTIONAL BECAUSE RAM CODE</text>
<text x="31.4" y="144.1">MUST BE ON.</text>
<text x="21.6" y="150.2">UNTESTED</text>
</g>
</svg>
